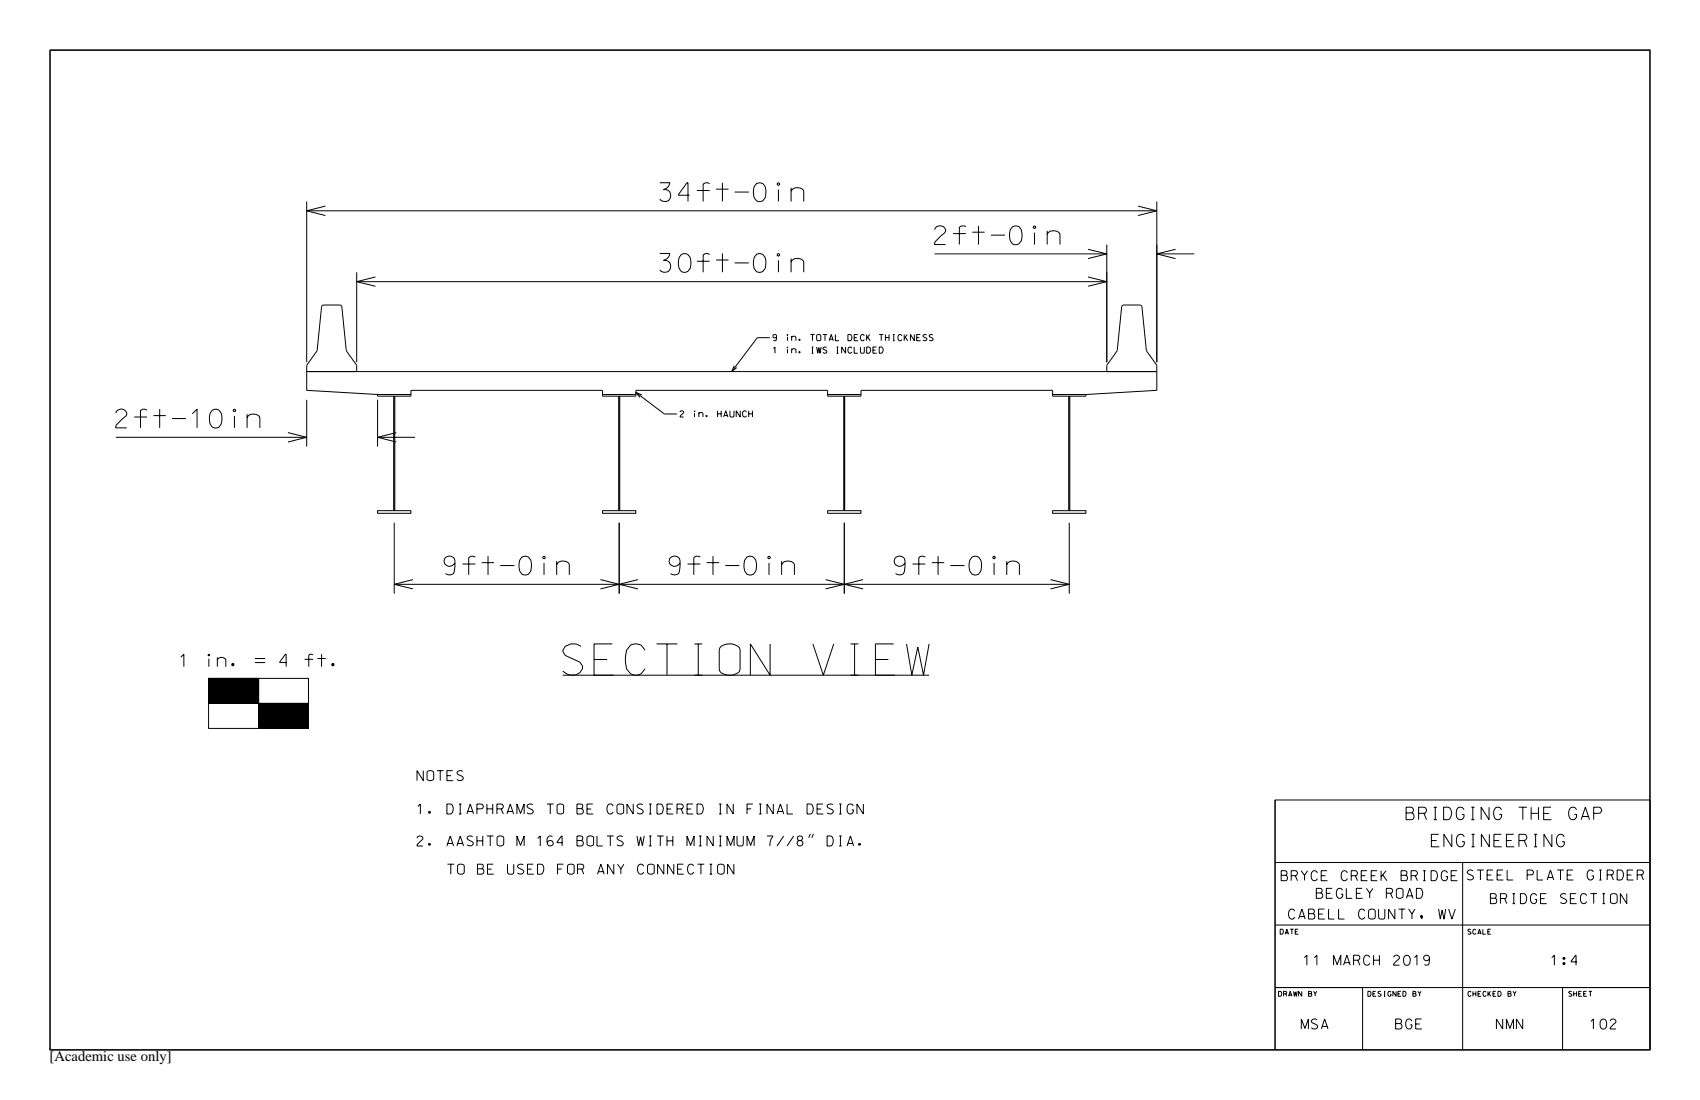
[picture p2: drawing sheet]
<svg xmlns="http://www.w3.org/2000/svg" width="432mm" height="279mm" viewBox="0 0 432 279" stroke-linecap="round" stroke-linejoin="round" font-family="sans-serif">
<g fill="none" stroke="#000" stroke-width=".25">
<path d="M12.7 12.7h406.4v254h-406.4zM77.9 51.2v40.8M77.9 53.5h215.9M82.7 52.3l-4.8 1.2 4.8 1.2M289.1 52.3l4.7 1.2-4.7 1.2M293.8 51.2v40.8M90.6 69.1v22.9M90.6 71.5h190.5M95.4 70.3l-4.8 1.2 4.8 1.2M237.4 64.5h43.7M276.4 70.3l4.7 1.2-4.7 1.2M276.4 63.3l4.7 1.2-4.7 1.2"/>
<path d="M281.1 62.1v29.9M285 77.7l.4-.2h4.1l.5 .2 1.2 11.4 2.6 3.7v1.6h-12.7v-1.6l2.7-3.7zM293.8 64.5h9.6M298.6 63.3l-4.8 1.2 4.8 1.2M161.5 99.7l7.2 5.4h3.2M186.5 92.9l-.6 1.5 1.2-1M195.5 85.8h-3.1l-6.5 8.6M29.4 111.1h48.5M73.1 109.9l4.8 1.2-4.8 1.2M77.9 101.5v11.9M95.9 100.2l-18-1.1v-6.3l2.6-3.7 1.2-11.2 .3-.4h4.3l.4 .2 1.3 11.4 2.6 3.7v1.6h-12.7h215.9v4.7l-18 1.1M95.9 101.5v11.9"/>
<path d="M95.9 111.1h9.5M100 100.6h.3v29.1h-.3zM100 100.6h-4.1v-.4h8.5v.4h-4.1M100.7 109.9l-4.8 1.2 4.8 1.2M104.4 100.2v-1.1h48.6v1.1M157.1 100.6h.3v29.1h-.3zM157.1 100.6h-4.1v-.4h8.5v.4h-4.1M161.5 100.2v-1.1h48.7v1.1M163 100.3l-1.5-.6 1 1.2M214.3 100.6h.3v29.1h-.3zM214.3 100.6h-4.1v-.4h8.5v.4h-4.1M218.7 100.2v-1.1h48.7v1.1"/>
<path d="M271.5 100.6h.2v29.1h-.2zM271.5 100.6h-4.1v-.4h8.4v.4h-4.1M100 129.7h-4.1v.7h8.5v-.7h-4.1M100.1 132.8v18M157.1 129.7h-4.1v.7h8.5v-.7h-4.1M157.3 132.8v18M214.3 129.7h-4.1v.7h8.5v-.7h-4.1M214.5 132.8v18M271.5 129.7h-4.1v.7h8.4v-.7h-4.1M271.6 132.8v18M100.1 148.4h171.5M104.9 147.2l-4.8 1.2 4.8 1.2"/>
<path d="M152.5 147.2l4.8 1.2-4.8 1.2M162 147.2l-4.7 1.2 4.7 1.2M209.7 147.2l4.8 1.2-4.8 1.2M219.2 147.2l-4.7 1.2 4.7 1.2M266.8 147.2l4.8 1.2-4.8 1.2M53 172.3h.1M53 172.3h25.4v12.7h-25.4zM53 178.7h25.4M53 174.5l2.1-2.2 6.4 6.4 4.2-4.2-2.3-2.2-6.3 6.4M53 175.3l3.3 3.4 6.4-6.4 3 2.9-3.4 3.5-6.4-6.4-2.9 2.9 3.4 3.5M53 175.3l2.9-3 6.4 6.4 3.4-3.4-3-3-6.4 6.4M53 175.9l3.6-3.6 6.4 6.4 2.7-2.8-3.7-3.6-6.4 6.4"/>
<path d="M53 176.7l4.3-4.4 6.4 6.4 2-2-4.4-4.4-6.4 6.4-1.9-2 1.9 2M53 177.5l1.2 1.2 6.4-6.4 5.1 5.1-1.3 1.3M53 177.5l1.1 1.2 6.4-6.4 5.2 5.2-1.2 1.2M53 178.7l6.3-6.4 12.8 12.7M53 178.5l6.2-6.2 6.4 6.4M53 178.4l6.1-6.1 6.4 6.4M53 178.3l5.9-6 6.4 6.4M53 178.2l5.8-5.9 6.4 6.4M53 178.1l5.7-5.8 6.5 6.4M53 176.8l4.4-4.5 6.4 6.4M53 176.2l3.9-3.9 6.3 6.4M53 176.1l3.8-3.8 6.4 6.4 2.5-2.5"/>
<path d="M53 176.1l3.7-3.8 6.4 6.4M53 174.9l2.6-2.6 6.4 6.4 3.7-3.7M53 174.8l2.4-2.5 6.4 6.4 3.9-3.8M53 174.3l2-2 6.4 6.4 4.3-4.3M53 174.1l1.7-1.8 6.4 6.4M53 173.9l4.7 4.8-4.7-4.8 1.5-1.6 6.4 6.4 4.8-4.8M53 173.4l1.1-1.1 6.4 6.4M53 173.3l1-1 6.4 6.4 5.3-5.3M53 173l.7-.7 6.3 6.4 5.7-5.7M53 172.6l.3-.3 6.4 6.4M53 172.5l.1-.2 6.4 6.4 6.2-6.2M53 172.3l6.4 6.4 6.3-6.3"/>
<path d="M53 172.3l6.3 6.4 6.4-6.4M53 172.3l6.3 6.4M53 172.5l6.2 6.2M53 172.6l6 6.1M53 172.8l5.8 5.9M53 172.9l5.8 5.8M53 173l5.6 5.7M53 173.1l5.6 5.6M53 173.2l5.5 5.5M53 173.2l5.4 5.5M53 173.3l5.3 5.4 6.4-6.4-6.3 6.4M53 173.4l5.2 5.3"/>
<path d="M53 173.6l5 5.1M53 173.7l5 5M53 173.7l4.9 5M53 173.9l1.5-1.6-1.5 1.5 4.8 4.9M53 173.9l4.8 4.8M53 174.4l4.3 4.3M53 174.4l4.2 4.3M53 174.6l4 4.1M53 174.8l3.8 3.9M53 174.9l3.8 3.8M53 174.9l3.7 3.8M53 175.1l3.5 3.6"/>
<path d="M53 175.3l3.3 3.4M53 175.4l3.3 3.3M53 175.4l3.2 3.3M53 175.5l3.1 3.2M53 175.6l3.1 3.1M53 175.6l3 3.1M53 176l2.6 2.7M53 176.2l2.5 2.5M53 176.2l2.4 2.5M53 176.4l2.2 2.3M53 176.6l2 2.1M53 176.7l2 2"/>
<path d="M53 176.8l1.8 1.9M53 177.2l1.4 1.5M53 177.3l1.4 1.4M53 177.3l1.3 1.4M53 177.6l1 1.1M53 177.7l.9 1M53 177.8l.8 .9M53 178l.6 .7M53 178.1l.5 .6M53 178.2l.5 .5M53 178.2l.4 .5M53 178.3l.4 .4"/>
<path d="M53 178.3l.3 .4M53 178.4l.2 .3M53 178.5l.2 .2M53 178.5l.1 .2M53 178.6l.1 .1M53 178.6v.1M53 172.7l.4-.4-.4 .5M53 173.2l.9-.9-.9 .9M53 175.3l3-3-3 3.1M53 176l3.7-3.7-3.7 3.7M53 176.6l4.3-4.3-4.3 4.4M53 177.5l5.2-5.2-5.2 5.2"/>
<path d="M53 178.1l5.8-5.8-5.8 5.9M53.1 172.3l6.1 6.4M53.2 172.3l6.4 6.4 6.1-6.1M53.2 172.3l-.2 .2M53.3 172.3l6.5 6.4 5.9-6M53.3 172.3l6.4 6.4M53.3 172.3l-.3 .4M53.4 172.3l-.4 .5M53.4 172.3l6.5 6.4 5.8-5.8M53.5 172.3l-.5 .5M53.5 172.3l-.5 .6 .6-.6M53.5 172.3l6.4 6.4 5.8-5.8"/>
<path d="M53.6 172.3l-.6 .6M53.6 172.3l6.4 6.4 5.7-5.7M53.7 178.7l6.4-6.4 5.6 5.6-.8 .8M54 172.3l-1 1.1M54.1 172.3l6.5 6.4 5.1-5.2-5.2 5.2M54.2 172.3l-1.2 1.2 1.2-1.2M54.2 172.3l-1.2 1.3M54.3 172.3l6.4 6.4 5-5M54.3 172.3l-1.3 1.4M54.4 172.3l6.3 6.4 5-5M54.6 172.3l6.4 6.4 4.7-4.7-1.7-1.7M54.8 178.7l6.4-6.4 4.5 4.5-1.9 1.9"/>
<path d="M54.9 172.3l-1.9 1.9 1.8-1.9 6.4 6.4 4.5-4.5M54.9 172.3l-1.9 2M54.9 172.3l6.4 6.4M55 172.3l-2 2.1M55.1 172.3l-2.1 2.1M55.1 172.3l6.4 6.4 4.2-4.2-2.2-2.2 2.2 2.2M55.2 172.3l-2.2 2.3 4.1 4.1M55.3 172.3l-2.3 2.3M55.5 172.3l-2.5 2.5M55.5 172.3l-2.5 2.6M55.5 172.3l6.4 6.4 3.8-3.8M55.6 172.3l-2.6 2.7"/>
<path d="M55.7 172.3l-2.7 2.7M55.7 172.3l-2.7 2.8M55.7 172.3l6.4 6.4 3.6-3.6-2.8-2.8-6.4 6.4M56.1 172.3l6.3 6.4M56.1 172.3l-3.1 3.2M56.1 172.3l6.4 6.4 3.2-3.2M56.2 172.3l-3.2 3.2M56.2 172.3l-3.2 3.3M56.2 172.3l6.5 6.4M56.4 172.3l-3.4 3.5M56.4 172.3l6.4 6.4M56.5 172.3l-3.5 3.5 2.8 2.9 6.4-6.4"/>
<path d="M56.8 172.3l-3.8 3.9M56.9 172.3l6.4 6.4M57.1 178.7l-4.1-4.2 4.1 4.2M57.1 172.3l-4.1 4.2 2.2 2.2M57.2 172.3l6.4 6.4 2.1-2.1-4.3-4.3-6.4 6.4M57.5 172.3l-4.5 4.5M57.5 172.3l6.4 6.4M57.5 172.3l-4.5 4.6M57.7 172.3l-4.7 4.7M57.7 172.3l6.5 6.4 1.5-1.6M57.8 172.3l-4.8 4.8M57.9 172.3l6.3 6.4 1.5-1.5-5-4.9-6.3 6.4"/>
<path d="M57.9 172.3l-4.9 5 1.4 1.4M57.9 172.3l6.4 6.4 1.4-1.3-5.1-5.1M57.9 172.3l-4.9 5M58 172.3l-5 5.1 1.3 1.3M58 172.3l6.5 6.4M58.1 172.3l-5.1 5.1 1.2 1.3M58.1 172.3l-5.1 5.2M58.1 172.3l6.4 6.4M58.2 172.3l6.4 6.4M58.3 172.3l-5.3 5.3 1 1.1M58.3 172.3l-5.3 5.3M58.3 172.3l6.4 6.4"/>
<path d="M58.3 172.3l-5.3 5.4M58.4 172.3l-5.4 5.4 .9 1M58.4 172.3l6.4 6.4 .9-.9-5.5-5.5M58.5 172.3l-5.5 5.5M58.5 172.3l6.4 6.4M58.5 172.3l-5.5 5.6 .8 .8M58.6 172.3l-5.6 5.6 .7 .8M58.6 172.3l6.4 6.4 .7-.7-5.7-5.7M58.6 172.3l-5.6 5.7 .7 .7M59 172.3l-6 6M59 172.3l6.4 6.4M59.3 172.3l-6.3 6.3"/>
<path d="M59.4 172.3l6.2 6.4M59.5 172.3l-6.4 6.4M59.5 172.3l6.2 6.2M59.7 172.3l-6.4 6.4M59.7 172.3l6 6M60 172.3l-6.5 6.4M60.1 172.3l-6.3 6.4M60.3 172.3l-6.4 6.4M60.4 172.3l5.3 5.3-1 1.1M60.8 172.3l4.9 4.9M60.9 172.3l4.8 4.8M60.9 172.3l-6.4 6.4-1.5-1.5"/>
<path d="M61 172.3l-6.5 6.4-1.5-1.6 4.7-4.8M61 172.3l4.7 4.7M61 172.3l4.7 4.6M61 172.3l-6.4 6.4-1.6-1.7 4.7-4.7 6.4 6.4M61.1 172.3l4.6 4.6M61.3 172.3l4.4 4.4M61.5 172.3l4.2 4.2M61.5 172.3l-6.4 6.4-2.1-2.2 4.1-4.2 6.4 6.4 2.2-2.2M61.5 172.3l-6.3 6.4M61.6 172.3l4.1 4.1-2.3 2.3M61.6 172.3l-6.4 6.4M61.6 172.3l4.1 4.1"/>
<path d="M61.7 172.3l4 4M61.7 172.3l-6.4 6.4-2.3-2.4 4-4 6.5 6.4M61.8 172.3l-6.3 6.4M61.9 172.3l-6.3 6.4-2.6-2.6M61.9 172.3l3.8 3.8M62.1 172.3l3.6 3.6-2.8 2.8-6.4-6.4-3.5 3.6 2.7 2.8M62.1 172.3l-6.4 6.4M62.1 172.3l3.6 3.5M62.3 172.3l3.4 3.4M62.3 172.3l-6.4 6.4-2.9-3 3.4-3.4M62.5 172.3l3.2 3.1M62.8 172.3l2.9 2.9-3.5 3.5-6.4-6.4-2.8 2.8"/>
<path d="M62.8 172.3l2.9 2.8-2.8-2.8M62.8 172.3l-6.4 6.4-3.4-3.5 2.8-2.9M63 172.3l2.7 2.7M63 172.3l2.7 2.6-2.6-2.6M63 172.3l-6.4 6.4-3.6-3.7M63.2 172.3l2.5 2.5M63.3 172.3l-6.4 6.4-3.9-4 3.8 4M63.3 172.3l2.4 2.3-4.1 4.1-6.4-6.4-2.2 2.3M63.3 172.3l2.4 2.4-4 4-6.4-6.4-2.3 2.4 4 4 6.4-6.4M63.6 172.3l-6.5 6.4M63.7 172.3l2 2-4.4 4.4M63.7 172.3l-6.4 6.4-4.3-4.4 4.3 4.4"/>
<path d="M63.8 172.3l1.9 1.9M63.8 172.3l1.9 1.9-4.4 4.5M63.8 172.3l-6.4 6.4-4.4-4.5M63.9 172.3l1.8 1.8-4.6 4.6M63.9 172.3l-6.4 6.4-4.5-4.6M64 172.3l1.7 1.7-4.6 4.7M64.2 172.3l1.5 1.5M64.3 172.3l1.4 1.4M64.3 172.3l-6.4 6.4M64.6 172.3l-6.5 6.4-5.1-5.2 1.1-1.2M64.6 172.3l1.1 1.1M64.6 172.3l-6.4 6.4-5.2-5.3"/>
<path d="M64.7 172.3l1 1-5.4 5.4-6.4-6.4-.9 1M64.7 172.3l1 1M65.1 172.3l.6 .6M65.1 172.3l-6.4 6.4-5.7-5.7M65.1 172.3l-6.3 6.4M65.2 172.3l-6.4 6.4M65.2 172.3l.5 .5-5.9 5.9 5.9-5.9M65.2 172.3l.5 .4M65.3 172.3l-6.4 6.4-5.9-5.9M65.3 172.3l.4 .4M65.3 172.3l.4 .3M65.4 172.3l.3 .3"/>
<path d="M65.4 172.3l-6.5 6.4-5.9-6M65.4 172.3l-6.3 6.4-6.1-6.1 .2-.3-.2 .3M65.5 172.3l.2 .2M65.5 172.3l.2 .1M65.5 172.3l-6.4 6.4-6.1-6.2M65.5 178.7l.2-.1-.1 .1M65.6 172.3l.1 .1M65.6 172.3h.1M65.6 172.3l-6.4 6.4M65.7 172.3h.1M65.7 172.3h-12.7v6.4M65.7 172.3v12.7"/>
<path d="M65.7 173.5l-1.2-1.2-6.4 6.4-5.1-5.1M65.7 179.9l1.2-1.2 6.4 6.3M65.7 179.8l1.1-1.1 6.4 6.3 5.2-5.1M65.7 179.4l.7-.7 6.4 6.3M65.7 178.9l.2-.2 6.4 6.3 6.1-6M65.7 178.7l6.3 6.3M65.7 179.8l5.2 5.2M65.7 179.9l5.1 5.1M65.7 180l5 5M65.7 178.2l-.5 .5M65.7 178.3l-.4 .4M65.7 178.5l-.2 .2"/>
<path d="M65.7 179.1l5.8 5.9 6.4-6.3 .5 .5M65.7 179.8l5.1 5.2 6.4-6.3 1.2 1.2M65.7 178.9l6.1 6.1M65.7 179.7l5.2 5.3M65.7 175.5l-3.2-3.2-6.4 6.4M65.7 175.8l-3.5-3.5 3.5 3.5-2.9 2.9M65.7 176l-3.7-3.7-6.5 6.4-2.5-2.6M65.7 176.2l-3.9-3.9-6.5 6.4M65.7 174.8l-3.9 3.9 3.9-3.9M65.7 175l-3.7 3.7M65.7 175.5l-3.2 3.2M65.7 175.7l-3 3"/>
<path d="M65.7 173.9l-1.7-1.6-6.4 6.4-4.6-4.7M65.7 174.9l-2.6-2.6-6.4 6.4M65.7 175.4l-3.1-3.1-6.4 6.4-3.2-3.2M65.7 175.6l-3.1 3.1 3.1-3.1M65.7 175.8l-2.9 2.9M65.7 176.2l-2.6 2.5M65.7 175.6l-3.3-3.3-6.4 6.4M65.7 176.2l-4-3.9 4 4M65.7 175.4l-3.3 3.3M65.7 175.5l-3.3 3.2M65.7 176.3l-2.4 2.4M65.7 176.5l-2.2 2.2"/>
<path d="M65.7 178.5l-.3 .2M65.7 173.1l-.8-.8-6.4 6.4-5.5-5.5M65.7 177.9l-.8 .8M65.7 178.1l-.6 .6M65.7 175.6l-3.3-3.3 3.3 3.4M65.7 178.1l-5.8-5.8-6.4 6.4M65.7 175.7l-3 3-6.4-6.4-3.3 3.3 3 3.1M65.7 172.4l-6.3 6.3M65.7 178l-.6 .7-6.4-6.4-5.7 5.7M65.7 173.2l-.9-.9-6.4 6.4M65.7 173.8l-1.6-1.5 1.6 1.6M65.7 174.7l-2.4-2.4-6.5 6.4"/>
<path d="M65.7 176.1l-2.6 2.6M65.7 176.2l-2.4 2.5M65.7 177.1l-1.6 1.6M65.7 174.4l-2.1-2.1-6.3 6.4M65.7 176.4l-2.3 2.3M65.7 177l-1.7 1.7M65.7 173l-.8-.7-6.3 6.4M65.7 177.6l-1.1 1.1 1.1-1.1M65.7 173.2l-.9-.9 .9 .9M65.7 173.6l-1.3-1.3-6.4 6.4M65.7 173.9l-1.6-1.6-6.4 6.4-4.7-4.7 1.7-1.7-1.7 1.7M65.7 176.3l-2.3 2.4-6.5-6.4-3.9 4 2.3 2.4"/>
<path d="M65.7 176.9l-1.8 1.8M65.7 177.7l-.9 1M65.7 177.1l-4.8-4.8 4.8 4.7-1.6 1.7M65.7 177.3l-5-5-6.4 6.4M65.7 178.2l-5.9-5.9-6.4 6.4M65.7 178.3l-6.1-6-6.4 6.4M65.7 178.5l-6.3-6.2-6.4 6.4M65.7 172.6l-6 6.1M65.7 173.4l-1.2-1.1 1.2 1.2M65.7 177.5l-1.2 1.2M65.7 172.9l-.7-.6 .7 .7M65.7 173.6l-1.4-1.3 1.4 1.4"/>
<path d="M65.7 177.7l-1 1M65.7 178.4l-.3 .3 .3-.3M65.7 173.8l-1.5-1.5-6.4 6.4M65.7 177l-1.7 1.7-6.4-6.4-4.6 4.6 1.7 1.8 6.5-6.4 4.5 4.5-1.8 1.9M65.7 177.5l-5.3-5.2-6.4 6.4M65.7 177.7l-5.4-5.4-6.5 6.4-.8-.9M65.7 173.8l-4.8 4.9-6.5-6.4-1.4 1.4 4.9 5M65.7 173.1l-5.6 5.6-6.4-6.4-.7 .8 .8-.8 6.4 6.4 5.5-5.5M65.7 173.4l-5.2 5.3M65.7 173.5l-5.2 5.2M65.7 173.6l-5.1 5.1 5.1-5M65.7 174.2l-4.5 4.5"/>
<path d="M65.7 174.4l-4.4 4.3M65.8 178.7l-.1 .1M65.8 178.7l6.3 6.3M65.8 178.7l6.5 6.3M65.9 178.7l-.2 .2M66 178.7l-.3 .4M66.1 178.7l-.4 .4M66.1 178.7l6.4 6.3M66.2 178.7l-.5 .5 5.8 5.8-5.8-5.8M66.2 178.7l-.5 .5M66.2 178.7l6.4 6.3 5.8-5.8-.6-.5M66.3 178.7l-.6 .7 5.6 5.6"/>
<path d="M66.3 178.7l-.6 .6M66.3 178.7l6.4 6.3M66.5 178.7l-.8 .7M66.5 178.7l6.4 6.3M66.5 178.7l-.8 .8 .9-.8 6.4 6.3 5.4-5.4-1-.9-6.4 6.3-5.3-5.3M66.7 178.7l-1 1M66.7 178.7l6.4 6.3M66.7 178.7l-1 1.1M66.9 178.7l-1.2 1.2M67 178.7l-1.3 1.3M67 178.7l6.4 6.3M67.2 178.7l-1.5 1.5 4.8 4.8"/>
<path d="M67.2 178.7l-1.5 1.4 4.8 4.9M67.2 178.7l6.4 6.3M67.3 178.7l6.3 6.3M67.3 178.7l-1.6 1.6M67.4 178.7l-1.7 1.7M67.4 178.7l6.4 6.3 4.6-4.6-1.8-1.7M67.5 178.7l6.4 6.3 4.5-4.5-1.9-1.8-6.4 6.3M67.5 178.7l-1.8 1.7M67.5 178.7l-1.8 1.8M67.6 178.7l6.3 6.3M67.6 178.7l6.5 6.3M67.6 178.7l-1.9 2 4.3 4.3"/>
<path d="M67.6 178.7l-1.9 1.9M67.7 178.7l6.4 6.3M67.8 178.7l6.4 6.3M67.8 178.7l-2.1 2.1 4.2 4.2 6.4-6.3M67.8 178.7l-2.1 2.1 2.2-2.1M67.9 178.7l-2.2 2.2 4.1 4.1M67.9 178.7l6.4 6.3M68.2 178.7l-2.5 2.5M68.2 178.7l6.4 6.3 3.8-3.8M68.3 178.7l-2.6 2.6 3.7 3.7M68.3 178.7l-2.6 2.5M68.3 178.7l6.4 6.3"/>
<path d="M68.4 178.7l6.4 6.3M68.4 178.7l-2.7 2.8M68.4 178.7l6.5 6.3M68.5 178.7l-2.8 2.8 3.5 3.5M68.5 178.7l-2.8 2.8M68.5 178.7l6.4 6.3 3.5-3.4M68.6 178.7l-2.9 2.9M68.9 178.7l-3.2 3.1M68.9 178.7l6.4 6.3M69 178.7l-3.3 3.2 3.1 3.1M69 178.7l-3.3 3.3 3 3M69 178.7l6.4 6.3"/>
<path d="M69 178.7l-3.3 3.4M69.1 178.7l-3.4 3.5 2.8 2.8M69.1 178.7l-3.4 3.4M69.2 178.7l6.4 6.3M69.2 178.7l-3.5 3.5M69.5 178.7l-3.8 3.8M69.5 178.7l6.4 6.3M69.7 178.7l6.4 6.3 2.3-2.3-4.1-4M69.8 178.7l-4.1 4.1M69.8 178.7l6.4 6.3M69.9 178.7l6.4 6.3 2.1-2.1M70.1 178.7l-4.4 4.4"/>
<path d="M70.2 178.7l6.4 6.3 1.8-1.8-4.6-4.5M70.5 178.7l6.4 6.3 1.5-1.5M70.5 178.7l6.3 6.3M70.6 178.7l-4.9 4.9M70.7 178.7l-5 4.9 1.3 1.4M70.7 178.7l-5 5M70.7 178.7l6.4 6.3 1.3-1.3M70.9 178.7l-5.2 5.2 1.1 1.1 6.4-6.3 5.2 5.2-1.2 1.1-6.4-6.3-5.1 5 1.3 1.3M70.9 178.7l-5.2 5.3 1 1 6.4-6.3 5.3 5.3M70.9 178.7l6.5 6.3M71 178.7l-5.3 5.3M71.3 178.7l-5.6 5.6"/>
<path d="M71.3 178.7l6.4 6.3M71.7 178.7l-6 6M71.7 178.7l6.4 6.3M71.8 178.7l-6.1 6M71.8 178.7l-6.1 6.1M71.8 178.7l6.4 6.3M71.9 178.7l6.4 6.3M71.9 178.7l-6.2 6.2 .1 .1M71.9 178.7l-6.2 6.2M72 178.7l6.4 6.3M72 178.7l-6.3 6.3M72.1 178.7l6.3 6.2"/>
<path d="M72.1 178.7l-6.4 6.2M72.2 178.7l6.2 6.1M72.2 178.7l-6.4 6.3M72.3 178.7l6.1 6-.3 .3M72.5 178.7l5.9 5.8-.5 .5M72.6 178.7l5.8 5.7M72.6 178.7l-6.3 6.3M72.7 178.7l5.7 5.6M72.7 178.7l-6.4 6.3M72.8 178.7l-6.4 6.3-.7-.7M72.8 178.7l5.6 5.5M72.9 178.7l5.5 5.5"/>
<path d="M73 178.7l5.4 5.4-1 .9M73.2 178.7l5.2 5.2-1.1 1.1M73.3 178.7l5.1 5.1-1.3 1.2M73.3 178.7l-6.4 6.3-1.2-1.2 5.2-5.1 6.4 6.3M73.3 178.7l5.1 5M73.4 178.7l5 4.9M73.4 178.7l5 5M73.4 178.7l-6.4 6.3M73.5 178.7l4.9 4.9-1.5 1.4M73.5 178.7l-6.4 6.3M73.5 178.7l4.9 4.8M73.6 178.7l4.8 4.8"/>
<path d="M73.6 178.7l-6.5 6.3M73.7 178.7l4.7 4.7-1.7 1.6-6.4-6.3-4.6 4.7M73.7 178.7l-6.4 6.3-1.6-1.6M73.7 178.7l4.7 4.6M73.7 178.7l4.7 4.6-1.7 1.7M74.1 178.7l4.3 4.3-2.1 2M74.1 178.7l-6.4 6.3M74.1 178.7l4.3 4.2M74.2 178.7l4.2 4.2M74.2 178.7l4.2 4.1M74.2 178.7l-6.4 6.3M74.3 178.7l4.1 4.1"/>
<path d="M74.3 178.7l-6.4 6.3-2.2-2.2M74.4 178.7l-6.5 6.3-2.2-2.2 4.1-4.1M74.4 178.7l4 4M74.4 178.7l4 4-2.4 2.3M74.5 178.7l3.9 3.8-2.5 2.5M74.7 178.7l3.7 3.7-2.7 2.6M74.9 178.7l3.5 3.5M75.1 178.7l3.3 3.2-3.1 3.1M75.4 178.7l-6.4 6.3M75.5 178.7l2.9 2.9-3.4 3.4M75.5 178.7l2.9 2.9M75.7 178.7l2.7 2.7"/>
<path d="M75.7 178.7l-6.4 6.3-3.6-3.6 2.7-2.7M75.7 178.7l2.7 2.6M75.8 178.7l2.6 2.5M75.9 178.7l2.5 2.5M75.9 178.7l2.5 2.4M75.9 178.7l-6.4 6.3M76 178.7l2.4 2.3-4 4-6.4-6.3-2.3 2.3 4 4 6.5-6.3 2.2 2.2M76.1 178.7l-6.5 6.3-3.9-3.9M76.1 178.7l2.3 2.3-4.1 4M76.1 178.7l2.3 2.2-4.2 4.1M76.2 178.7l-6.3 6.3M76.3 178.7l2.1 2"/>
<path d="M76.3 178.7l2.1 2.1-4.2 4.2 4.2-4.2M76.5 178.7l1.9 1.9-4.4 4.4M76.8 178.7l1.6 1.5M76.9 178.7l-6.4 6.3-4.8-4.7 1.6-1.6 6.4 6.3 4.7-4.7-1.7-1.6-6.4 6.3M76.9 178.7l1.5 1.4-4.9 4.9 4.9-4.8M76.9 178.7l1.5 1.5M76.9 178.7l-6.3 6.3M77 178.7l1.4 1.3M77 178.7l1.4 1.4-5 4.9M77.1 178.7l1.3 1.3-5.1 5 5.1-5M77.4 167.5h2.1M77.4 178.7l1 .9"/>
<path d="M77.5 178.7l.9 .8-5.5 5.5M77.5 178.7l.9 .8M77.5 178.7l-6.4 6.3-5.4-5.4 .9-.9 6.5 6.3 5.3-5.3-1.1-1-6.4 6.3M77.6 178.7l-6.4 6.3-5.5-5.5 5.4 5.5M77.6 178.7l.8 .7M77.6 178.7l.8 .7-5.6 5.6M77.7 178.7l-6.4 6.3-5.6-5.6M77.7 178.7l.7 .6M77.7 178.7l.7 .7M77.8 178.7l.6 .6M77.8 178.7l-6.4 6.3-5.7-5.7M77.9 178.7l.5 .5"/>
<path d="M77.9 178.7l.5 .5-5.9 5.8M77.9 178.7l-6.5 6.3-5.7-5.7M78 178.7l.4 .4-6 5.9-6.4-6.3-.3 .3 6 6 6.4-6.3M78.1 178.7l.3 .2-6.1 6.1M78.1 178.7l.3 .2M78.2 178.7l-6.4 6.3-6.1-6.1M78.3 178.7l.1 .1M78.3 178.7l.1 .1-6.2 6.2M78.3 178.7l-6.4 6.3-6.2-6.2M78.3 178.7h.1M78.4 179l-.4-.3-6.4 6.3-5.9-5.9M78.4 179.9l-1.2-1.2-6.5 6.3"/>
<path d="M78.4 178.7v6.3h-12.7M78.4 178.7l-6.3 6.3M78.4 178.9l-6.1 6.1M78.4 178.9l-.3-.2 .3 .3M78.4 179.4l-5.6 5.6M78.4 179.2l-5.9 5.8M78.4 179.5l-5.5 5.5M78.4 178.7l-6.4 6.3-6.3-6.3M78.4 178.7h.1M78.4 179.3l-5.7 5.7M78.4 179.4l-5.7 5.6M78.4 179.8l-5.2 5.2"/>
<path d="M79.5 166.3a.89 .89 0 0 0-1.1 .1v2.9M142.9 171.5h93.1M65.7 185h.1M65.7 184.5l5.8-5.8 6.4 6.3M65.7 184.4l5.7-5.7 6.4 6.3 .6-.5-5.8-5.8-6.5 6.3M65.7 184.2l5.5-5.5 6.5 6.3 .7-.7M65.7 184.2l5.5-5.5 6.3 6.3M65.7 184l5.4-5.3 6.4 6.3M65.7 183.6l4.9-4.9 6.4 6.3 1.4-1.3M65.7 183.4l4.7-4.7 6.4 6.3M65.7 183l4.4-4.3 6.4 6.3 1.9-1.9-4.5-4.4-6.4 6.3M65.7 182.9l4.3-4.2 6.4 6.3"/>
<path d="M65.7 182.4l3.7-3.7 6.5 6.3 2.5-2.5M65.7 182.3l3.7-3.6 6.3 6.3M65.7 182.2l3.6-3.5 6.4 6.3 2.7-2.7-3.6-3.6-6.5 6.3M65.7 182.1l3.4-3.4 6.4 6.3M65.7 181.8l3.1-3.1 6.4 6.3 3.2-3.2M65.7 181.7l3-3 6.4 6.3 3.3-3.2-3.1-3.1 3.1 3M65.7 181.6l2.9-2.9 6.4 6.3 3.4-3.3-3-3-6.5 6.3M65.7 181.1l2.4-2.4 6.4 6.3 3.9-3.9M65.7 180.4l4.6 4.6 6.5-6.3 1.6 1.6-4.8 4.7M65.7 180.4l4.6 4.6M65.7 180.5l4.5 4.5M65.7 180.6l4.4 4.4"/>
<path d="M65.7 181.1l3.8 3.9M65.7 181.2l3.8 3.8M65.7 181.6l3.4 3.4 6.4-6.3 2.9 2.8-3.5 3.5M65.7 181.7l3.3 3.3M65.7 181.8l3.2 3.2M65.7 181.9l3.1 3.1M65.7 182.2l2.8 2.8 6.4-6.3 3.5 3.4-2.9 2.9M65.7 182.4l2.6 2.6M65.7 182.5l2.5 2.5M65.7 182.8l4.2-4.1-4.2 4.2 2.1 2.1M65.7 182.9l2.1 2.1M65.7 183l2 2"/>
<path d="M65.7 183.1l1.9 1.9M65.7 183.5l1.5 1.5M65.7 183.6l1.4 1.4M65.7 183.7l1.3 1.3M65.7 184l1 1M65.7 184.1l5.4-5.4-5.4 5.4 .9 .9zM65.7 184.2l.8 .8M65.7 184.4l.6 .6M65.7 184.5l.5 .5M65.7 184.7l.3 .3M65.7 184.8l.2 .2-.2-.2M65.7 180.4l4.5 4.6 6.4-6.3 1.8 1.8"/>
<path d="M65.7 180.6l4.3 4.4 6.4-6.3 2 1.9M65.7 181.1l3.9 3.9 6.3-6.3 2.5 2.4M65.7 181.2l3.7 3.8 6.3-6.3 2.7 2.6M65.7 184l.9 1 6.4-6.3 5.4 5.3-1 1M65.7 180.5l4.4 4.5M65.7 181.6l3.3 3.4M65.7 182.3l2.6 2.7M65.7 182.4l2.5 2.6M65.7 183.1l1.8 1.9M65.7 183.5l1.4 1.5M65.7 184.3l.7 .7M65.7 184.3l.6 .7"/>
<path d="M65.7 184.7l.2 .3M65.7 184.8l.2 .2M65.7 184.9l.1 .1M65.7 184.8l6.1-6.1-6.1 6.1M67.5 185l-1.8-1.8 4.5-4.5 6.5 6.3M67.7 185l6.3-6.3 4.4 4.3-2 2M70.9 185l6.4-6.3 1.1 1.1-5.2 5.2M75.6 185l2.8-2.8-2.8 2.8M75.7 185l2.7-2.6-2.6 2.6M76 185l-6.4-6.3-3.9 3.9 2.4 2.4M78 185l-6.4-6.3-5.9 5.9 .4 .4M78.4 182l-3.3-3.3-6.4 6.3-3-2.9"/>
<path d="M78.4 181.8l-3.2-3.1-6.3 6.3M78.4 183.1l-4.4-4.4-6.4 6.3M78.4 183.4l-4.8-4.7-6.4 6.3-1.5-1.6 4.8-4.7-4.8 4.8M78.4 184.1l-5.5-5.4-6.4 6.3M78.4 184.6l-6-5.9-6.4 6.3M78.4 180.6l-4.4 4.4M78.4 181.3l-3.7 3.7M78.4 181.5l-3.5 3.5M78.4 182l-3 3M78.4 182.1l-3 2.9M78.4 183.3l-4.6-4.6-6.4 6.3-1.7-1.7 4.6-4.6-4.6 4.6 1.7 1.7M78.4 184.7l-.4 .3"/>
<path d="M78.4 184.8l-.2 .2M78.4 183.3l-1.8 1.7M78.4 184l-1.1 1M78.4 184.1l-.9 .9M78.4 183.1l-1.9 1.9M78.4 183.4l-1.6 1.6M78.4 182.8l-2.2 2.2M78.4 182.9l-2.2 2.1M78.4 183l-2 2M78.4 182.7l-2.4 2.3M78.4 184.4l-.6 .6M78.4 184.8l-.3 .2"/>
<path d="M78.4 184.6l-.4 .4M78.4 182.6l-4-3.9-6.3 6.3-2.4-2.3 4-4-4 4 2.3 2.3M78.4 182l-3.1 3M78.4 182.2l-2.9 2.8M78.4 180l-1.3-1.3-6.5 6.3-4.9-4.9 1.4-1.4 6.4 6.3M78.4 184.2l-.9 .8M78.4 184.3l-.7 .7M78.4 184.4l-.7 .6M78.4 182.5l-3.9-3.8-6.4 6.3M78.4 182.6l-2.4 2.4M78.4 182.8l-2.3 2.2M78.4 183.5l-1.6 1.5"/>
<path d="M78.4 182.2l-3.6-3.5-6.4 6.3-2.7-2.7M78.4 181.8l-3.2-3.1-6.4 6.3M78.4 185h.1M78.4 182l-3.4-3.3-6.4 6.3M78.4 180l-5 5M78.4 180.2l-4.8 4.8M78.4 181.4l-2.8-2.7-6.4 6.3-3.5-3.5M78.4 180.7l-4.3 4.3M78.4 181.4l-3.6 3.6M78.4 182.5l-3.8-3.8-6.4 6.3M78.4 180.9l-4.2 4.1M78.4 184.9l-.1 .1"/>
<path d="M78.4 184.2l-.8 .8M78.4 184.6l-.5 .4M78.4 184.6l-5.9-5.9-6.4 6.3-.4-.4M78.4 184.8l-6.1-6.1-6.4 6.3M205.8 211.8l-.4 1M206.6 211.8l-.4 1M323.9 203.2v63.5v-63.5h95.2v63.5M323.9 219.1h95.2M371.5 219.1v47.6M323.9 235h95.2M12.7 266.4v.2h406.4v-253.8h-406.4v253.8M346.1 266.7v-15.9h-22.2h95.2h-22.2v15.9"/>
</g>
<text font-size="7.9" x="143" y="171.5">SECTION VIEW</text>
<g font-size="4.8">
<text x="167.6" y="51.2">34ft-0in</text>
<text x="237.4" y="62.1">2ft-0in</text>
<text x="167.6" y="69.2">30ft-0in</text>
<text x="29.4" y="108.7">2ft-10in</text>
<text x="112.8" y="146">9ft-0in</text>
<text x="169.9" y="146">9ft-0in</text>
<text x="227.1" y="146">9ft-0in</text>
</g>
<text font-size="3.7" x="12.6" y="269.5">[Academic use only]</text>
<g font-size="3.2">
<text x="45.7" y="169.3">1</text>
<text x="52.6" y="169.3">in.</text>
<text x="64.5" y="169.3">=</text>
<text x="72" y="169.3">4</text>
<text x="79" y="169.3">ft.</text>
<text x="357.2" y="208.2">BRIDGING THE GAP</text>
<text x="363.6" y="215.1">ENGINEERING</text>
</g>
<g font-size="2.5">
<text x="105.9" y="198.3">NOTES</text>
<text x="105.9" y="206.7">1. DIAPHRAMS TO BE CONSIDERED IN FINAL DESIGN</text>
<text x="105.9" y="214.9">2. AASHTO M 164 BOLTS WITH MINIMUM 7//8&quot; DIA.</text>
<text x="113.7" y="222">TO BE USED FOR ANY CONNECTION</text>
<text x="325.4" y="223.7">BRYCE CREEK BRIDGE</text>
<text x="372.7" y="223.5">STEEL PLATE GIRDER</text>
<text x="327.3" y="233.5">CABELL COUNTY, WV</text>
<text x="334.4" y="228.2">BEGLEY ROAD</text>
<text x="378.6" y="229.5">BRIDGE SECTION</text>
<text x="331.1" y="245.2">11 MARCH 2019</text>
<text x="394" y="245.2">1:4</text>
<text x="330.5" y="261.4">MSA</text>
<text x="354.5" y="261.4">BGE</text>
<text x="380.1" y="261.4">NMN</text>
<text x="403.9" y="261.4">102</text>
</g>
<g font-size="1.6">
<text x="196.3" y="89.7">1 in. IWS INCLUDED</text>
<text x="196.3" y="86.6">9 in. TOTAL DECK THICKNESS</text>
<text x="172.7" y="105.9">2 in. HAUNCH</text>
</g>
<g font-size="1.3">
<text x="325.2" y="237.3">DATE</text>
<text x="372.8" y="237.3">SCALE</text>
<text x="324.8" y="253.1">DRAWN BY</text>
<text x="347.4" y="253.1">DESIGNED BY</text>
<text x="372.9" y="253.1">CHECKED BY</text>
<text x="398.5" y="253.1">SHEET</text>
</g>
</svg>
